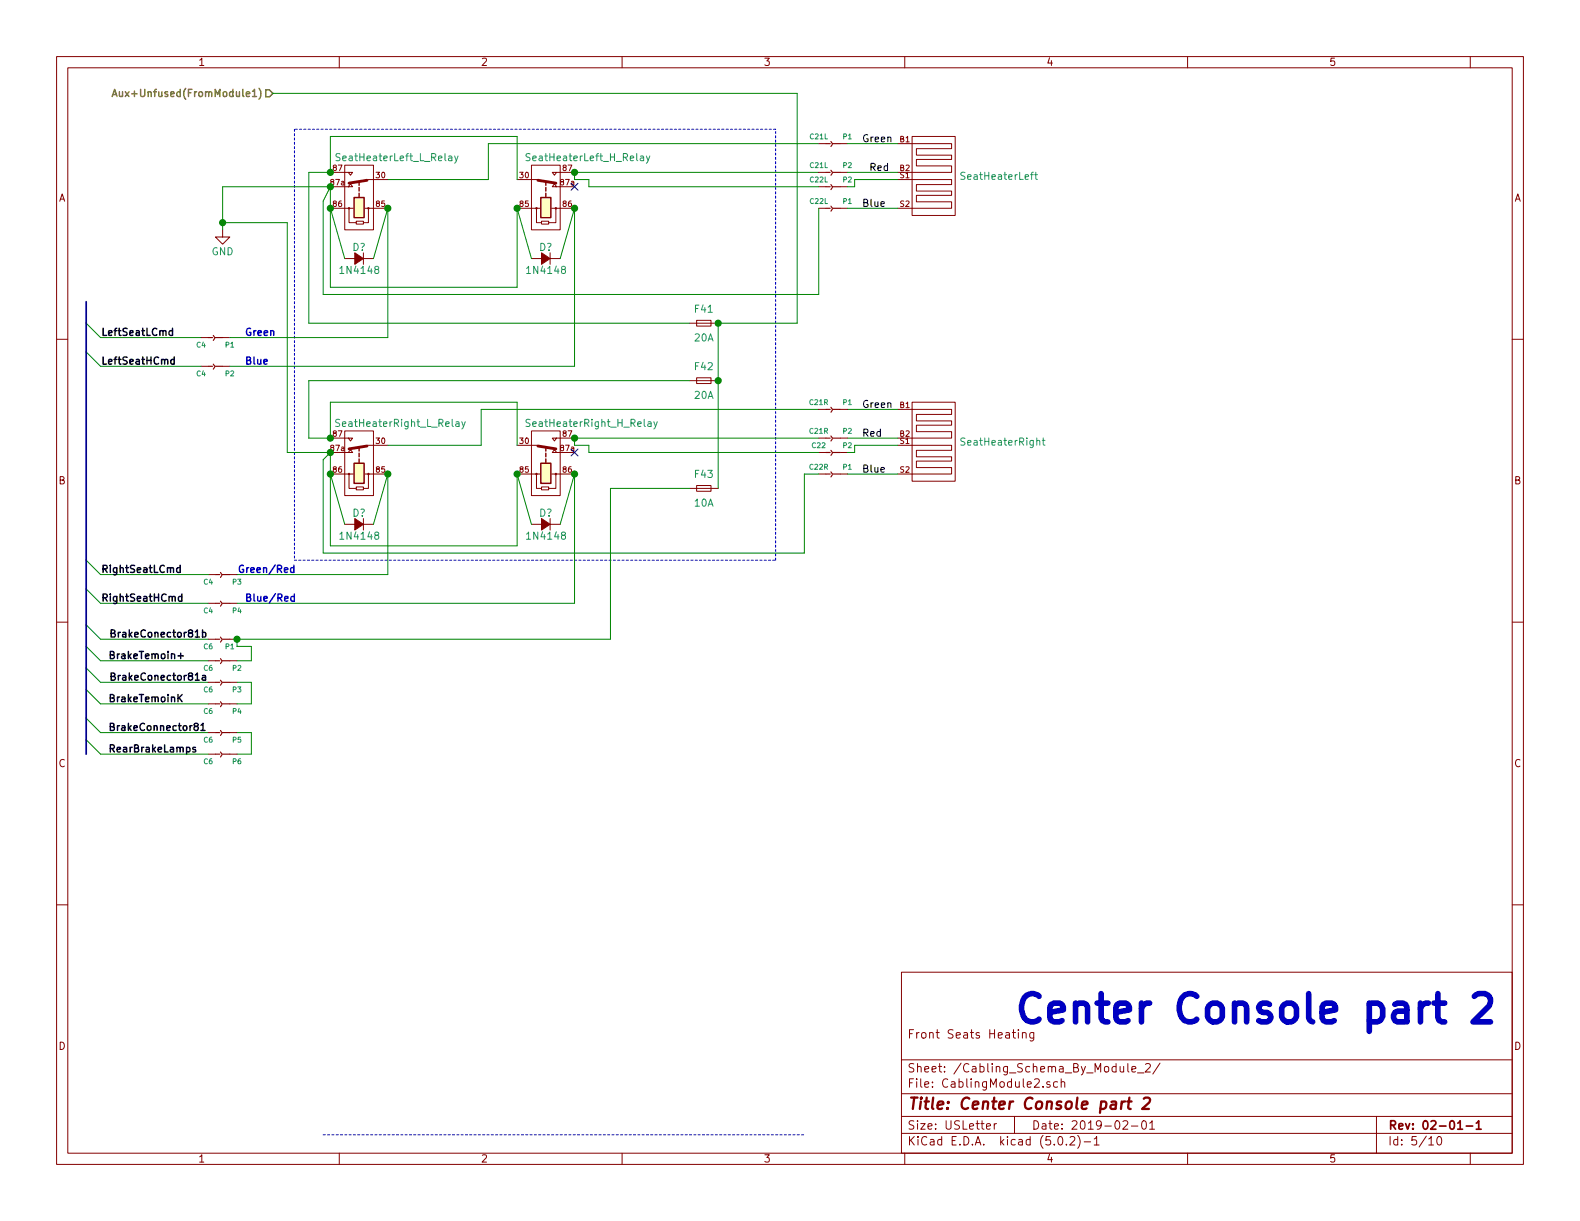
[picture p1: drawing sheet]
<svg xmlns="http://www.w3.org/2000/svg" width="279mm" height="216mm" viewBox="0 0 279 216" stroke-linecap="round" stroke-linejoin="round" font-family="sans-serif">
<g fill="none" stroke="#840000" stroke-width=".18">
<path d="M10 10h259.4v195.9h-259.4zM12 12h255.4v191.9h-255.4zM60 10v2M110 10v2M160 10v2M210 10v2M260 10v2M58.4 36.8h4.1M58.4 33h3.3M58.4 30.5h3.2M61 29.2h5v11.4h-5zM61.6 30.5h.8l-.4 .5z"/>
<path d="M61.7 37v2.4h1.3M62 32.5l.4 .5h-.8zM63 39.1h1.3v.5h-1.3zM64.5 36.8h4.1M65 31.8h3.6M65.2 37v2.4h-.9M91.4 36.8h4.1M91.4 31.8h3.6M94 29.2h5.1v11.4h-5.1zM94.9 37v2.4h.9M95.8 39.1h1.2v.5h-1.2zM97.5 36.8h4.1"/>
<path d="M97.7 30.5h.7l-.4 .5zM98 32.5l.4 .5h-.7zM98.3 37v2.4h-1.3M98.3 33h3.3M98.4 30.5h3.2M144.8 36.8h1.2M144.8 33h1.2M144.8 30.5h1.2M144.8 25.4h1.2M148.6 36.8h1.3M148.6 33h1.3M148.6 30.5h1.3"/>
<path d="M148.6 25.4h1.3M158.7 31.8h9.6v.8h-6.2v1.2h6.2v.7h-6.2v1.2h6.2v1.1h-9.6M158.7 25.4h9.6v.9h-6.2v1.1h6.2v.8h-6.2v1.1h6.2v1.2h-9.6M161.3 24.1h7.6v14h-7.6zM10 60h2M35.6 59.7h1.2M39.4 40.6v1.3h1.2l-1.2 1.3-1.3-1.3h1.3M39.4 59.7h1.2M61 45.7h5M64.3 44.7v2M94 45.7h5.1M97.3 44.7v2"/>
<path d="M121.9 57.2h5.1M123.2 56.6h2.5v1.1h-2.5zM267.4 60h2M35.6 64.8h1.2M39.4 64.8h1.2M58.4 77.5h3.2M61 76.2h5v11.4h-5zM61.6 77.5h.8l-.4 .5zM62 79.5l.4 .5h-.8zM65 78.7h3.6M91.4 78.7h3.6M94 76.2h5.1v11.4h-5.1z"/>
<path d="M97.7 77.5h.7l-.4 .5zM98 79.5l.4 .5h-.7zM98.4 77.5h3.2M121.9 67.3h5.1M123.2 66.8h2.5v1h-2.5zM144.8 77.5h1.2M144.8 72.4h1.2M148.6 77.5h1.3M148.6 72.4h1.3M158.7 78.7h9.6v.9h-6.2v1.2h6.2v.7h-6.2v1.2h6.2v1.1h-9.6M158.7 72.4h9.6v.9h-6.2v1.1h6.2v.8h-6.2v1.1h6.2v1.2h-9.6M161.3 71.1h7.6v14h-7.6z"/>
<path d="M58.4 83.8h4.1M58.4 80h3.3M61 92.7h5M61.7 83.9v2.5h1.3M63 86.1h1.3v.5h-1.3zM64.3 91.7v2M64.5 83.8h4.1M65.2 83.9v2.5h-.9M91.4 83.8h4.1M94 92.7h5.1M94.9 83.9v2.5h.9M95.8 86.1h1.2v.5h-1.2z"/>
<path d="M97.3 91.7v2M97.5 83.8h4.1M98.3 83.9v2.5h-1.3M98.3 80h3.3M121.9 86.4h5.1M123.2 85.9h2.5v1h-2.5zM144.8 83.8h1.2M144.8 80h1.2M148.6 83.8h1.3M148.6 80h1.3M10 110h2M36.8 101.6h1.3"/>
<path d="M36.8 106.7h1.3M36.8 113h1.3M36.8 116.8h1.3M40.7 101.6h1.2M40.7 106.7h1.2M40.7 113h1.2M40.7 116.8h1.2M267.4 110h2M36.8 124.5h1.3M36.8 133.4h1.3M36.8 120.7h1.3M36.8 129.5h1.3"/>
<path d="M40.7 124.5h1.2M40.7 133.4h1.2M40.7 120.7h1.2M40.7 129.5h1.2M10 160h2M267.4 160h2M159.4 171.9h108v32h-108zM159.4 197.4h108M159.4 193.4h108M159.4 187.4h108M174.4 199.2l.8-.2-.1-.2-.4-.1-.3 .2 .1 .7h.6M175.8 198.7v1"/>
<path d="M176.2 198.7l-.3 .1-.1 .2M179.4 197.4v3M184.5 192.1v.2M185.6 191.3h-.3l-.2 .2 .1 .2 .4 .1v.4h-.5M187 191.3h-.4l-.3 .2 .1 .6 .2 .2 .4-.1M187.7 191.4l.2-.1h.3l.1 1M187.7 190.8v1.5M198.6 198.3l.2-.1h.4l.2 .4-.9 1.1h.9M199.4 188.1v1.3l.2 .2M200.1 199.1h1.1M200.2 189.1l.7-.2-.1-.3h-.4l-.2 .2v.7h.6M201.1 189.7h1.2"/>
<path d="M202 198.3l.4-.1a.94 .94 0 0 1 0 1.5 .82 .82 0 0 1-.4-1.4zM202.6 188.2l.2-.1h.3l.3 .4-.9 1.1h.9M203.3 198.6l.4-.4v1.5M203.3 199.7h.9M205.1 188l-1.2 1.9M243.4 197.4v6.5M60 203.9v2M110 203.9v2M159.4 200.4h108M160 203.9v2M187.2 201.1l.4-.1a.94 .94 0 0 1 0 1.5 .79 .79 0 0 1-.4-1.4zM188.6 202.3v.2"/>
<path d="M189.2 201.1l.2-.1h.4l.2 .1 .1 .3-.1 .2-.8 .9h.9M190.6 200.8a1.71 1.71 0 0 1 0 2.2M191.7 201.9h1.2M193.5 201.4l.4-.4v1.5M193.5 202.5h.9M210 203.9v2M252.7 201.4l.4-.4v1.5M252.7 202.5h.8M254.3 201h.3a.94 .94 0 0 1 0 1.5 .8 .8 0 0 1-.6-.7 .8 .8 0 0 1 .3-.8zM260 203.9v2"/>
<circle cx="61.7" cy="36.8" r=".13"/>
<circle cx="65.2" cy="36.8" r=".13"/>
<circle cx="94.9" cy="36.8" r=".13"/>
<circle cx="98.3" cy="36.8" r=".13"/>
<circle cx="61.7" cy="83.8" r=".13"/>
<circle cx="65.2" cy="83.8" r=".13"/>
<circle cx="94.9" cy="83.8" r=".13"/>
<circle cx="98.3" cy="83.8" r=".13"/>
</g>
<path d="M257.8 198.6l.4-.4v1.5M257.8 199.7h.8M259.3 199.1h1.1M261.1 198.6l.4-.4v1.5M261.1 199.7h.8" fill="none" stroke="#840000" stroke-width=".3"/>
<path d="M198.4 194.8l-.2 1.3M199 194.8a.5 .5 0 0 0-.7 .3M199.3 194.8h.8M199.7 194.1l-.2 1.7 .1 .2 .3 .1M202.3 194.3l.3-.2h.4a.43 .43 0 0 1 .4 .6l-.2 .2-1.2 1.2h1.2" fill="none" stroke="#840000" stroke-width=".41"/>
<path d="M19.8 17.1l.5-1.3 .4 1.3M20 16.7h.6M21.1 16.2l.1 .8 .3 .1 .2-.2M21.7 16.2v.9M47 15.9h.6l.7 .6-.7 .6h-.6z" fill="none" stroke="#848400" stroke-width=".25"/>
<g fill="#ffffc2" stroke="#ffffc2" stroke-width=".18">
<path d="M62.6 34.9h1.8v3.6h-1.8z"/>
<path d="M95.6 34.9h1.8v3.6h-1.8z"/>
<path d="M62.6 81.9h1.8v3.6h-1.8z"/>
<path d="M95.6 81.9h1.8v3.6h-1.8z"/>
</g>
<g fill="none" stroke="#840000" stroke-width=".25">
<path d="M62.6 34.9h1.8v3.6h-1.8zM63.5 32.1v.7M63.5 33.1v.7M63.5 34.2v.6M95.6 34.9h1.8v3.6h-1.8zM96.5 32.1v.7M96.5 33.1v.7M96.5 34.2v.6M63.5 79.1v.7M96.5 79.1v.7M62.6 81.9h1.8v3.6h-1.8zM63.5 80.1v.7"/>
<path d="M63.5 81.2v.6M95.6 81.9h1.8v3.6h-1.8zM96.5 80.1v.7M96.5 81.2v.6"/>
</g>
<path d="M64.9 31.9l-3.2 .5M95.1 31.9l3.2 .5M64.9 78.9l-3.2 .5M95.1 78.9l3.2 .5" fill="none" stroke="#840000" stroke-width=".51"/>
<g fill="none" stroke="#008484" stroke-width=".18">
<path d="M60.1 27.2h-.5l-.1 .1v.4l.5 .2 .1 .3-.2 .2h-.5M80.4 27.6l.3 .8M81 27.6l-.4 1.1-.2 .2M93.7 27.2h-.5l-.1 .1v.3l.5 .3 .1 .3-.2 .2h-.5M114.3 27.6l.3 .8M114.9 27.6l-.4 1.1-.2 .2M183 30.9h.5M183.2 30.5v1l.3 .2M60.1 74.2l-.5-.1-.2 .2 .1 .4 .5 .2 .1 .3-.3 .2h-.4M81.7 74.6l.3 .8M82.3 74.6l-.5 1.1-.1 .1M93.7 74.2l-.5-.1-.1 .2v.4l.6 .2v.3l-.2 .2h-.5"/>
<path d="M115.6 74.6l.3 .8M116.2 74.6l-.4 1.1-.2 .1M184.3 77.9h.5M184.5 77.4v1.1l.3 .2"/>
</g>
<g fill="#840000" stroke="#840000" stroke-width=".18">
<path d="M62.7 44.7l1.6 1-1.6 1z"/>
<path d="M95.8 44.7l1.5 1-1.5 1z"/>
<path d="M62.7 91.7l1.6 1-1.6 1z"/>
<path d="M95.8 91.7l1.5 1-1.5 1z"/>
</g>
<g fill="none" stroke="#008400" stroke-width=".18">
<path d="M48.3 16.5h92.7v40.7h-14v29.2M39.4 39.4h11.4v40.6h7.6M58.4 36.8l2.6 8.9M58.4 33v17.8h33v-14l2.6 8.9M58.4 33h-19v7.6M58.4 33l-1.3 2.6v16.5h87.7v-15.3M91.4 31.8v-7.7h-33v6.4h-3.8v26.7h67.3M144.8 30.5h-43.2v1.3h2.5v1.2h40.7M144.8 25.4h-58.4v6.4h-17.8M149.9 30.5h8.8M149.9 25.4h8.8M149.9 36.8h8.8"/>
<path d="M158.7 31.8h-7.6v1.2h-1.2M15.2 57.2l2.6 2.5h17.8M66 45.7l2.6-8.9v22.9h-28M99.1 45.7l2.5-8.9v28h-61M15.2 62.2l2.6 2.6h17.8M121.9 67.3h-67.3v10.2h3.8v-6.4h33v7.6M144.8 77.5h-43.2v1.2h2.5v1.3h40.7M144.8 72.4h-59.7v6.3h-16.5M149.9 77.5h8.8M149.9 72.4h8.8M158.7 78.7h-7.6v1.3h-1.2M15.2 99.1l2.6 2.5h19"/>
<path d="M58.4 83.8l2.6 8.9M58.4 80v16.5h33v-12.7l2.6 8.9M58.4 80l-1.3 1.3v16.5h85.1v-14h2.6M66 92.7l2.6-8.9v17.8h-26.7M99.1 92.7l2.5-8.9v22.9h-59.7M121.9 86.4h-14v26.6h-66v1.3h2.5v2.5h-2.5M149.9 83.8h8.8M15.2 104.1l2.6 2.6h19M15.2 110.5l2.6 2.5h19M15.2 114.3l2.6 2.5h19M15.2 118.1l2.6 2.6h19M15.2 130.8l2.6 2.6h19"/>
<path d="M15.2 121.9l2.6 2.6h19M15.2 127l2.6 2.5h19M41.9 120.7h2.5v3.8h-2.5M41.9 129.5h2.5v3.9h-2.5"/>
</g>
<g fill="#008400" stroke="#008400" stroke-width=".25">
<circle cx="101.6" cy="83.8" r=".51"/>
<circle cx="91.4" cy="83.8" r=".51"/>
<circle cx="68.6" cy="83.8" r=".51"/>
<circle cx="58.4" cy="83.8" r=".51"/>
<circle cx="58.4" cy="36.8" r=".51"/>
<circle cx="68.6" cy="36.8" r=".51"/>
<circle cx="91.4" cy="36.8" r=".51"/>
<circle cx="101.6" cy="36.8" r=".51"/>
<circle cx="127" cy="57.2" r=".51"/>
<circle cx="58.4" cy="30.5" r=".51"/>
<circle cx="58.4" cy="77.5" r=".51"/>
<circle cx="39.4" cy="39.4" r=".51"/>
<circle cx="101.6" cy="30.5" r=".51"/>
<circle cx="58.4" cy="33" r=".51"/>
<circle cx="58.4" cy="80" r=".51"/>
<circle cx="101.6" cy="77.5" r=".51"/>
<circle cx="127" cy="67.3" r=".51"/>
<circle cx="41.9" cy="113" r=".51"/>
</g>
<path d="M52.1 22.9v76.2M137.2 22.9h-85.1M52.1 99.1h85.1M137.2 99.1v-76.2M57.1 200.7h85.1" fill="none" stroke="#0000c2" stroke-width=".18" stroke-dasharray=".4 .4"/>
<path d="M101 32.4l1.2 1.2M102.2 32.4l-1.2 1.2M101 79.4l1.2 1.2M102.2 79.4l-1.2 1.2" fill="none" stroke="#000084" stroke-width=".18"/>
<g fill="none" stroke="#840000" stroke-width=".2">
<path d="M146 30.5h.8M146 25.4h.8M146 36.8h.8M146 33h.8M146.9 30.1l.3 .4h1.4M146.9 25l.3 .4h1.4M146.9 36.4l.3 .4h1.4M146.9 32.6l.3 .4h1.4M147.2 30.6l-.3 .4M147.2 25.5l-.3 .4M147.2 37l-.3 .3M147.2 33.1l-.3 .4"/>
<path d="M36.8 59.7h.8M37.7 59.3l.3 .4h1.4M38 59.8l-.3 .4M36.8 64.8h.8M37.7 64.4l.3 .4h1.4M38 64.9l-.3 .4M146 77.5h.8M146 72.4h.8M146.9 77.1l.3 .4h1.4M146.9 72l.3 .4h1.4M146.9 79.6l.3 .4h1.4M147.2 77.6l-.3 .4"/>
<path d="M147.2 72.5l-.3 .4M146 83.8h.8M146 80h.8M146.9 83.4l.3 .4h1.4M147.2 83.9l-.3 .4M147.2 80.1l-.3 .4M38.1 101.6h.8M38.1 106.7h.8M38.1 113h.8M38.1 116.8h.8M39 101.2l.2 .4h1.4M39 106.3l.2 .4h1.4"/>
<path d="M39 112.6l.2 .4h1.4M39 116.5l.2 .3h1.4M39.2 101.7l-.2 .4M39.2 106.8l-.2 .4M39.2 113.2l-.2 .3M39.2 117l-.2 .3M38.1 124.5h.8M38.1 133.4h.8M38.1 120.7h.8M38.1 129.5h.8M39 124.1l.2 .4h1.4M39 133l.2 .4h1.4"/>
<path d="M39 120.3l.2 .4h1.4M39 129.2l.2 .3h1.4M39.2 124.6l-.2 .4M39.2 133.5l-.2 .4M39.2 120.8l-.2 .4M39.2 129.7l-.2 .3"/>
</g>
<g fill="none" stroke="#000" stroke-width=".25">
<path d="M30.5 58.5h-.4l-.2 .2 .1 .6h.5M30.5 58v1.3M30.8 63.6h-.3l-.3 .2 .1 .5h.5M30.8 63.1v1.3M31.9 99.9v1.3M19.7 112l.5-.1 .1-.2v-.2l-.6-.1v1.2h.4l.3-.2v-.2l-.3-.2M19.7 119.6h.5l.1-.2v-.3l-.6-.1v1.3h.4l.3-.3v-.2l-.3-.2M31.5 116h.9M31.9 100.4h-.4l-.3 .2 .2 .6h.5M32 115.5v1M32.2 105.5h-.4l-.3 .2 .1 .5h.6M32.2 105v1.3"/>
<path d="M31.6 123.4l.6 .7M32.2 122.8l-.7 .7M34.6 132.2l-.3-.1-.2 .2v.2l.5 .1v.3h-.5M35.5 128.2l.4-.3v1.3M35.5 129.2h.7"/>
</g>
<path d="M253.6 177.4h1.9M254.3 175.7v4.3l.2 .5 .5 .2h.5M260.7 176.2l.7-.5h1.2a1.36 1.36 0 0 1 .7 2.2l-2.8 2.8h3.1" fill="none" stroke="#0000c2" stroke-width=".99"/>
<path d="M52 99.9v1.3M52 100.4h-.4l-.2 .2 .1 .6h.5M52 105.5h-.3l-.3 .2 .2 .5h.4M52 105v1.3" fill="none" stroke="#0000c2" stroke-width=".25"/>
<path d="M15.2 53.3v80.1" fill="none" stroke="#000084" stroke-width=".3"/>
<text font-size="7" fill="#0000c2" x="179.1" y="180.9">Center Console part 2</text>
<text font-size="2.8" fill="#840000" x="160.4" y="196.2">Title: Center Console part 2</text>
<g font-size="2.1" fill="#840000">
<text x="160.4" y="183.6">Front Seats Heating</text>
<text x="160.4" y="189.6">Sheet: /Cabling_Schema_By_Module_2/</text>
<text x="160.4" y="192.3">File: CablingModule2.sch</text>
<text x="160.4" y="202.5">KiCad E.D.A. kicad (5.0.2)-1</text>
<text x="160.4" y="199.7">Size: USLetter</text>
<text x="182.4" y="199.7">Date: 2019-02-01</text>
<text x="245.4" y="199.7">Rev: 02-01-1</text>
<text x="245.4" y="202.5">Id: 5/10</text>
</g>
<g font-size="1.8" fill="#840000">
<text x="35" y="11.6">1</text>
<text x="85" y="11.6">2</text>
<text x="135" y="11.6">3</text>
<text x="185" y="11.6">4</text>
<text x="235" y="11.6">5</text>
<text x="10.4" y="35.6">A</text>
<text x="267.8" y="35.6">A</text>
<text x="10.4" y="85.6">B</text>
<text x="267.8" y="85.6">B</text>
<text x="10.4" y="135.6">C</text>
<text x="267.8" y="135.6">C</text>
<text x="10.4" y="185.6">D</text>
<text x="267.8" y="185.6">D</text>
<text x="35" y="205.5">1</text>
<text x="85" y="205.5">2</text>
<text x="135" y="205.5">3</text>
<text x="185" y="205.5">4</text>
<text x="235" y="205.5">5</text>
</g>
<text font-size="1.8" fill="#848400" x="22.4" y="17.1">Aux+Unfused(FromModule1)</text>
<g font-size="1.8" fill="#008484">
<text x="60.1" y="28.5">SeatHeaterLeft_L_Relay</text>
<text x="93.7" y="28.5">SeatHeaterLeft_H_Relay</text>
<text x="170.4" y="31.8">SeatHeaterLeft</text>
<text x="37.4" y="45.1">GND</text>
<text x="62.3" y="44.4">D?</text>
<text x="95.4" y="44.4">D?</text>
<text x="60.5" y="48.4">1N4148</text>
<text x="93.5" y="48.4">1N4148</text>
<text x="122.9" y="55.3">F41</text>
<text x="122.8" y="60.4">20A</text>
<text x="122.9" y="65.5">F42</text>
<text x="122.8" y="70.5">20A</text>
<text x="60" y="75.5">SeatHeaterRight_L_Relay</text>
<text x="93.8" y="75.5">SeatHeaterRight_H_Relay</text>
<text x="170.4" y="78.8">SeatHeaterRight</text>
<text x="122.8" y="89.6">10A</text>
<text x="122.9" y="84.5">F43</text>
<text x="60.5" y="95.4">1N4148</text>
<text x="62.3" y="91.4">D?</text>
<text x="93.5" y="95.4">1N4148</text>
<text x="95.4" y="91.4">D?</text>
</g>
<g font-size="1.8">
<text x="152.4" y="25.1">Green</text>
<text x="153.7" y="30.2">Red</text>
<text x="152.4" y="36.6">Blue</text>
<text x="17.8" y="59.4">LeftSeatLCmd</text>
<text x="17.8" y="64.5">LeftSeatHCmd</text>
<text x="152.4" y="77.2">Red</text>
<text x="152.4" y="72.1">Green</text>
<text x="152.4" y="83.6">Blue</text>
<text x="17.8" y="101.3">RightSeatLCmd</text>
<text x="17.8" y="106.4">RightSeatHCmd</text>
<text x="21.1" y="112.7">BrakeConector81b</text>
<text x="19" y="116.5">BrakeTemoin+</text>
<text x="19" y="124.2">BrakeTemoinK</text>
<text x="21.2" y="120.3">BrakeConector81a</text>
<text x="19" y="129.2">BrakeConnector81</text>
<text x="19" y="133">RearBrakeLamps</text>
</g>
<g font-size="1.8" fill="#0000c2">
<text x="43.2" y="59.4">Green</text>
<text x="43.2" y="64.5">Blue</text>
<text x="41.9" y="101.3">Green/Red</text>
<text x="43.2" y="106.4">Blue/Red</text>
</g>
<g font-size="1.4" fill="#840000">
<text x="159.2" y="25.1">B1</text>
<text x="58.5" y="32.8">87a</text>
<text x="58.9" y="30.2">87</text>
<text x="66.5" y="31.5">30</text>
<text x="91.9" y="31.5">30</text>
<text x="99.2" y="32.8">87a</text>
<text x="99.6" y="30.2">87</text>
<text x="159.2" y="30.2">B2</text>
<text x="159.2" y="31.5">S1</text>
<text x="58.9" y="36.6">86</text>
<text x="66.5" y="36.6">85</text>
<text x="91.9" y="36.6">85</text>
<text x="99.6" y="36.6">86</text>
<text x="159.2" y="36.6">S2</text>
<text x="58.9" y="77.2">87</text>
<text x="99.6" y="77.2">87</text>
<text x="159.2" y="72.1">B1</text>
<text x="159.2" y="77.2">B2</text>
<text x="58.5" y="79.8">87a</text>
<text x="58.9" y="83.6">86</text>
<text x="66.5" y="78.5">30</text>
<text x="66.5" y="83.6">85</text>
<text x="91.9" y="78.5">30</text>
<text x="91.9" y="83.6">85</text>
<text x="99.2" y="79.8">87a</text>
<text x="99.6" y="83.6">86</text>
<text x="159.2" y="78.5">S1</text>
<text x="159.2" y="83.6">S2</text>
</g>
<g font-size="1.2" fill="#008484">
<text x="143.3" y="29.7">C21L</text>
<text x="143.3" y="24.6">C21L</text>
<text x="149.1" y="29.7">P2</text>
<text x="149.1" y="24.6">P1</text>
<text x="143.3" y="32.2">C22L</text>
<text x="149.1" y="32.2">P2</text>
<text x="143.3" y="36">C22L</text>
<text x="149.1" y="36">P1</text>
<text x="34.8" y="61.4">C4</text>
<text x="39.9" y="61.4">P1</text>
<text x="34.8" y="66.5">C4</text>
<text x="39.9" y="66.5">P2</text>
<text x="143.2" y="71.6">C21R</text>
<text x="149.1" y="71.6">P1</text>
<text x="143.2" y="76.7">C21R</text>
<text x="149.1" y="76.7">P2</text>
<text x="143.2" y="83">C22R</text>
<text x="143.7" y="79.2">C22</text>
<text x="149.1" y="83">P1</text>
<text x="149.1" y="79.2">P2</text>
<text x="36" y="103.4">C4</text>
<text x="41.1" y="103.4">P3</text>
<text x="36" y="108.4">C4</text>
<text x="41.1" y="108.4">P4</text>
<text x="36" y="114.8">C6</text>
<text x="36" y="118.6">C6</text>
<text x="39.9" y="114.8">P1</text>
<text x="41.1" y="118.6">P2</text>
<text x="36" y="122.4">C6</text>
<text x="41.1" y="122.4">P3</text>
<text x="36" y="126.2">C6</text>
<text x="36" y="131.3">C6</text>
<text x="41.1" y="126.2">P4</text>
<text x="41.1" y="131.3">P5</text>
<text x="36" y="135.1">C6</text>
<text x="41.1" y="135.1">P6</text>
</g>
</svg>
